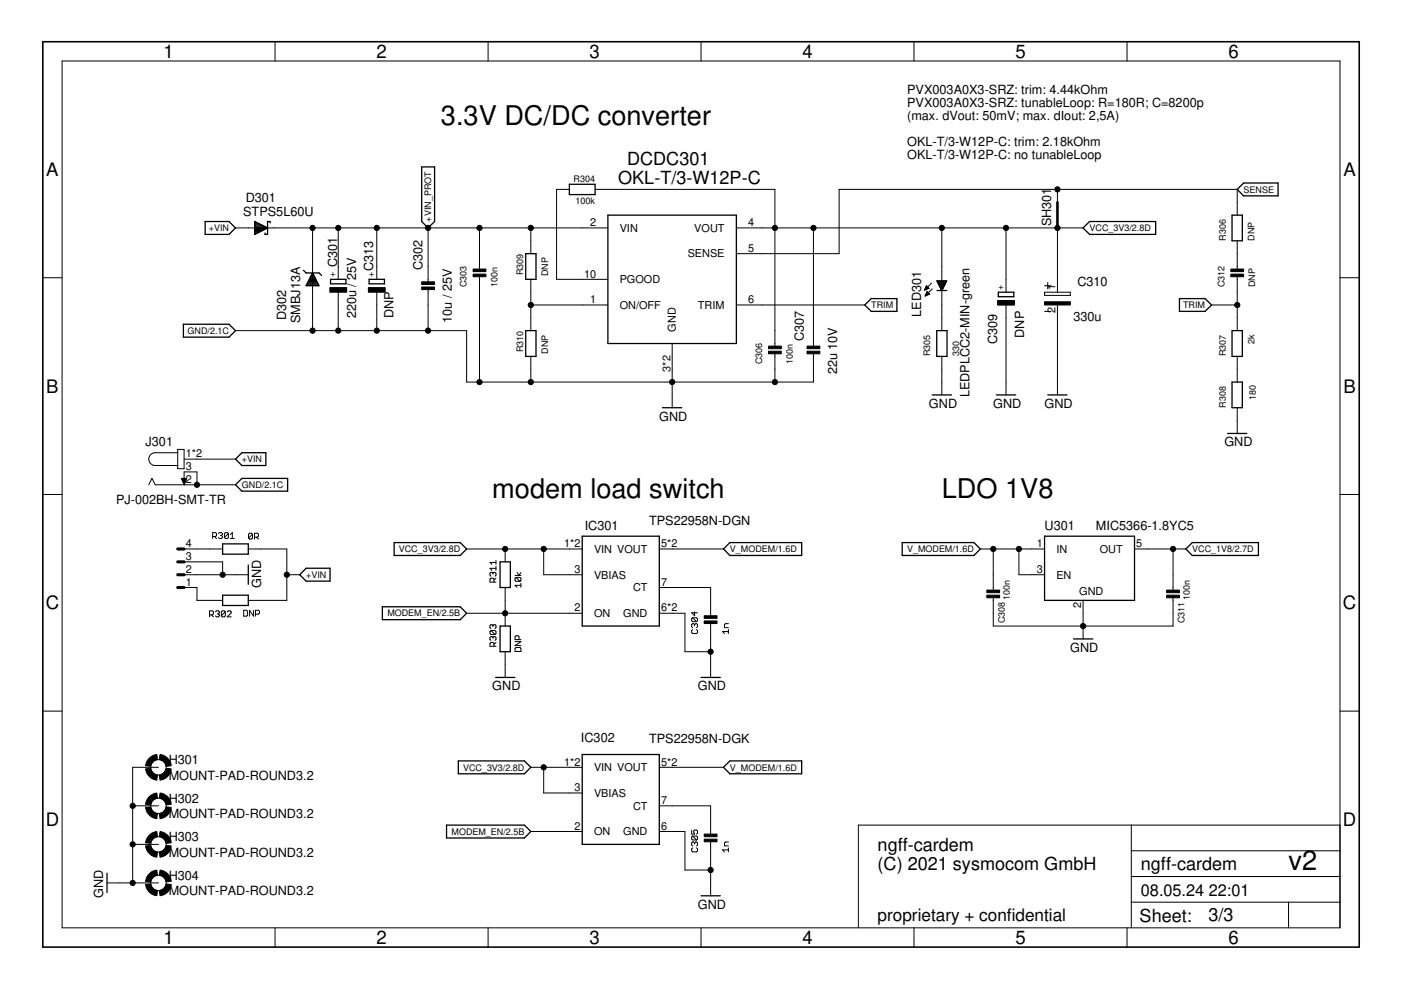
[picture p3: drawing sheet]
<svg xmlns="http://www.w3.org/2000/svg" width="297mm" height="210mm" viewBox="0 0 297 210" stroke-linecap="round" stroke-linejoin="round" font-family="sans-serif">
<g fill="none" stroke="#000" stroke-width=".21">
<path d="M13.2 12.9h270.9v183.8h-270.9zM58.3 8.8v4.1M103.5 8.8v4.1M148.6 8.8v4.1M193.8 8.8v4.1M239 8.8v4.1M9.1 58.9h4.1M49.9 48.3h79M66.3 48.3v21.8M71.7 48.3v10.9M79.9 48.3v10.9M90.8 48.3v11.7"/>
<path d="M101.7 48.3v9M101.7 58.4v22.6M112.5 48.3v5.5M112.5 59.2v10.9M120.7 40.2h-2.7v19h10.9M126.2 40.2h38.1v33.5M156.1 48.3h73.5M172.5 48.3v25.4M198.7 59.6h2l-1 2zM198.7 59.7h1.9M198.8 59.8h1.8M198.9 59.9h1.6"/>
<path d="M199.7 48.3v11.3M213.3 48.3v13.7M222.1 59.9v1.4M224.2 40.2v2.7M224.2 48.3v13.7M262.3 45.6v-5.4h-84.4v13.6h-21.8M262.3 51.1v6.2M262.3 58.4v11.7M284.1 58.9h4.1M49.9 70.1h49v10.9h73.6v-6.3M71.7 62v8.1M79.9 62v8.1"/>
<path d="M90.8 61.1v9M112.5 64.7h16.4M112.5 75.6v5.4M142.5 72.8v13.6M156.1 64.7h27.2M164.3 74.7v6.3M196 61.5h.1M196.1 61.4h.2M196.1 61.3h.5M196.2 62.7h.1M196.2 61.1h.7M196.2 62.6h.4"/>
<path d="M196.2 61h.6M196.3 62.5h.6M196.3 60.9h.4M196.3 62.3h.8M196.4 60.7h.2M196.4 62.2h.5M196.4 60.6h.1M196.4 60.6l-.4 .9M196.4 60.6l.6 .5-1 .4M196.4 62.1h.4M196.5 61.9h.2M196.6 61.8l.5 .6-.9 .4z"/>
<path d="M197.5 60l-1.5 1.5M197.7 61.3l-1.5 1.5M198.9 60.1h1.5M199 60.2h1.4M199.1 60.3h1.2M199.1 60.5h1.2M199.2 60.6h1M199.3 60.7h.8M199.3 60.9h.7M199.4 61h.6M199.5 61.1h.4M199.5 61.3h.4"/>
<path d="M199.6 61.4h.2M199.6 61.5h.1M199.7 61.6v8.5M199.7 75.6v8.1M213.3 64.7v19M221.5 62h5.4v.6h-5.4zM221.5 60.6h1.3M221.5 66h1.3M224.2 64.7v19M256.9 64.7h5.4M262.3 75.6v5.4M37.7 96h-4.8a1.35 1.35 0 0 0-1.4 1.3 1.35 1.35 0 0 0 1.4 1.4h4.8"/>
<path d="M37.7 95.3h1.3v4.1h-1.3zM39 97.3h10.9M262.3 86.4v5.5M9.1 104.8h4.1M31.5 102.8l.7-1.4 .7 1.4h17M38.5 101.4h1.1l-.6 1.4zM38.5 101.5h1M38.6 101.7h.9M38.7 101.8h.7M38.7 101.9h.7M38.8 102.1h.5M38.8 102.2h.5"/>
<path d="M38.9 102.3h.3M38.9 102.5h.3M38.9 102.6h.2M39 102.7h.1M39 102.8v-2.7h2.8v2.7M39 116.4h8.2M39 119.1h8.2v2.8M45.1 113.7h.6l.2-.2v-.4l-.2-.2h-.6v1.3M45.5 113.7l.4 .5M46.3 113.1l.2-.2h.4l.3 .2-.3 .4M46.8 113.5h.1M46.9 113.5l.3 .2-.3 .5h-.4l-.2-.2"/>
<path d="M48.4 113.1l-.2-.2h-.4l-.2 .2v.9M48.4 113.1v.9l-.2 .2h-.4l-.2-.2M48.4 113.1l-.8 .9M48.8 114.2h.9M48.8 113.3l.5-.4v1.3M52.6 116.4h8.2v10.9h-8.2M53.5 113.3l-.2-.2h-.4l-.2 .2v.8M53.5 113.3v.8l-.2 .2h-.4l-.2-.2M53.5 113.3l-.8 .8M54 113.9h.6l.2-.2v-.4l-.2-.2h-.6v1.2M54.4 113.9l.4 .4M98.9 116.4h24.5"/>
<path d="M105.2 118.8v.9M105.2 119.3h-1.3l.4 .4M107.1 116.4v2.7M115.3 116.4v5.5h8.1M139.8 116.4h13.6M207.9 116.4h13.6M210.6 116.4v9M216 116.4v5.5h5.5M240.5 116.4h10.9M248.7 116.4v9M284.1 104.8h4.1M39 121.9h13.6"/>
<path d="M39 124.6h2.8v2.7h5.4M44.4 130.4h.6l.3-.2v-.5l-.3-.2h-.6v1.3M44.8 130.4l.5 .4M45.7 129.7l.2-.2h.4l.2 .2-.2 .5M46.1 130.2h.2M46.3 130.2l.2 .2-.2 .4h-.4l-.2-.2M47.8 129.7l-.2-.2h-.5l-.2 .2v.9M47.8 129.7v.9l-.2 .2h-.5l-.2-.2M47.8 129.7l-.9 .9M48.2 129.7l.2-.2h.4l.2 .2v.2l-.8 .9h.8M51.7 129.4h.6l.2 .2v.8l-.2 .2h-.6zM53.8 129.4v1.2l-.9-1.2v1.2"/>
<path d="M54.2 130.2h.6l.2-.2v-.4l-.2-.2h-.6v1.2M60.8 121.9h2.7M98.9 130h24.5M104.1 133.7l-.2 .2v.4l.2 .2h.8M104.1 133.7h.8l.3 .2v.4l-.3 .2M104.1 133.7l.8 .8M104.5 121.5l-.2-.2-.4 .2v.5l.2 .2M104.5 132.7l-.2-.3-.4 .3v.4l.2 .2M104.5 135.2l-.2-.2-.4 .2v.4l.2 .2M104.5 135.2l.2-.2 .5 .2v.4l-.3 .2M104.5 121.5v.3M104.5 132.7v.2"/>
<path d="M104.5 135.2v.2M104.5 121.5l.2-.2 .5 .2v.5l-.3 .2M104.5 132.7l.2-.3 .5 .3v.4l-.3 .2M104.7 137v-.6l-.2-.2h-.4l-.2 .2v.6h1.3M104.7 123.4v-.6l-.2-.2h-.4l-.2 .2v.6h1.3M105.2 136.2l-.5 .4M105.2 120.1v.8M105.2 122.6l-.5 .4M105.2 120.5h-1.3l.4 .4M107.1 124.6v8.1M107.1 138.2v5.4M109.2 137.5l.2-.2h.9l.1 .2v.6h-1.2z"/>
<path d="M109.2 136h1.2l-1.2 .9h1.2M109.2 122h1.2M109.4 122.4h.9l.1 .2v.5l-.1 .2M109.4 122.4l-.2 .2v.5l.2 .2h.9M109.4 122.4l.9 .9M109.6 121.4l.4 .6 .4-.6M110 135.6v-.6l-.2-.2h-.4l-.2 .2v.6h1.2M110.4 123.7v.8M110.4 124.1h-1.2l.4 .4M139.8 130h5.4v8.2h5.5M139.8 124.6h10.9v6.2M146.9 133.5l-.3 .2v.4l.3 .2h.8l.2-.2v-.4l-.2-.2"/>
<path d="M146.9 131l-.3 .2v.4l.3 .2h.8M146.9 131h.8l.2 .2v.4l-.2 .2M146.9 131l.8 .8M147.3 132.4l-.2-.2-.5 .2v.5l.3 .2M147.3 132.4l.2-.2 .4 .2v.5l-.2 .2M147.3 129.7v.9l-.7-.7h1.3M147.3 132.4v.3M150.7 131.9v11.7M154.4 133.9h-1.2l.4 .4M154.4 133.5v.8M154.4 132.2h-.6l-.2 .2v.7h.8M210.6 126.5v6.2h38.1v-6.2"/>
<path d="M229.6 127.3v8.2M9.1 150.8h4.1M284.1 150.8h4.1M28.1 170.9h5.5M28.1 179h5.5M33.6 162.7h-5.5v24.5M112.5 162.7h10.9M112.5 176.3h10.9M115.3 162.7v5.4h8.1M139.8 162.7h13.6M139.8 170.9h10.9v6.2M139.8 176.3h5.4v8.2h5.5"/>
<path d="M146.6 176v.8h.7l-.2-.4 .2-.4h.4l.2 .2v.4l-.2 .2M146.9 177.3l-.3 .2v.4l.3 .2h.8M146.9 179.8l-.3 .2v.4l.3 .2h.8l.2-.2v-.4l-.2-.2M146.9 177.3h.8l.2 .2v.4l-.2 .2M146.9 177.3l.8 .8M147.3 178.7l-.2-.2-.5 .2v.5l.3 .1M147.3 178.7l.2-.2 .4 .2v.5l-.2 .1M147.3 178.7v.2M150.7 178.2v11.7M154.4 179.8v.8M154.4 178.5h-.6l-.2 .2v.6h.8M239.9 174.9v21.8"/>
<path d="M284.1 174.9h-102.1v21.8M22.7 187.2h10.9M58.3 196.7v4.1M103.5 196.7v4.1M148.6 196.7v4.1M154.4 180.2h-1.2l.4 .4M193.8 196.7v4.1M239 196.7v4.1M239.9 191.3h44.2M239.9 185.8h44.2M239.9 180.4h44.2M273.2 191.3v5.4"/>
<circle cx="33.6" cy="179" r="1.63"/>
<circle cx="33.6" cy="162.7" r="1.63"/>
<circle cx="33.6" cy="170.9" r="1.63"/>
<circle cx="33.6" cy="187.2" r="1.63"/>
</g>
<g fill="none" stroke="#000" stroke-width=".28">
<path d="M89.4 35.4h2.7v11.6l-1.3 1.3-1.4-1.3zM120.7 39.1h5.5v2.2h-5.5zM43.5 47h5.1l1.3 1.3-1.3 1.4h-5.1zM54 47h.1M54 47l2.7 1.3-2.7 1.4zM54 49.6h.2M54 49.4h.6M54 49.1h1.1M54 48.9h1.6M54 48.7h2.1M54 48.4h2.6M54 48.2h2.4"/>
<path d="M54 47.9h1.9M54 47.7h1.5M54 47.5h1M54 47.2h.5M57.3 47.2v-.2h-.6v2.7h-.5v-.3M64.3 57.3l.6 .6h2.7l.6 .5M65.2 60h2.1M65.3 59.7h1.9M65.4 59.5h1.7M65.6 59.2h1.4M65.7 59h1.1M65.8 58.8h.9"/>
<path d="M65.9 58.5h.7M66.1 58.3h.4M66.2 58h.2M66.3 57.9l1.3 2.7h-2.7zM70.1 59.2h3.2v1h-3.2zM78.3 59.2h3.2v1h-3.2zM111.5 53.8h2.1v5.4h-2.1zM128.9 45.6h27.2v27.2h-27.2zM198.7 59.6h2l-1 2zM229.6 48.3l1.4-1.3h14v2.7h-14zM261.2 45.6h2.2v5.5h-2.2zM262.3 40.2l1.4-1.4h7.3v2.7h-7.3z"/>
<path d="M38.9 68.7h9.7l1.3 1.4-1.3 1.4h-9.7zM65 60.4h2.5M65.1 60.2h2.3M111.5 70.1h2.1v5.5h-2.1zM183.3 64.7l1.4-1.4h5.5v2.7h-5.5zM198.6 70.1h2.2v5.5h-2.2zM198.7 61.6h2M211.7 62h3.2v.9h-3.2zM250.1 63.3h5.4l1.4 1.4-1.4 1.3h-5.4zM261.2 70.1h2.2v5.5h-2.2zM49.9 97.3l1.4-1.3h5.1v2.7h-5.1zM140.5 86.4h4"/>
<path d="M197.7 83.7h4M211.3 83.7h4M222.1 83.7h4.1M260.3 91.9h4.1M261.2 81h2.2v5.4h-2.2zM47.2 115.3h5.4v2.2h-5.4zM49.9 102.8l1.4-1.4h9.7v2.7h-9.7zM52.6 119.8v4.1M83.6 115h14l1.3 1.4-1.3 1.4h-14zM106 119.1h2.2v5.5h-2.2zM123.4 113.7h16.4v19h-16.4zM153.4 116.4l1.3-1.4h15.3v2.8h-15.3z"/>
<path d="M191.3 115h15.2l1.4 1.4-1.4 1.4h-15.2zM221.5 113.7h19v13.6h-19zM251.4 116.4l1.4-1.4h14v2.8h-14zM47.2 126.2h5.4v2.2h-5.4zM64.9 120.5h5.1v2.7h-5.1l-1.4-1.3zM81.1 128.7h16.5l1.3 1.3-1.3 1.4h-16.5zM106 132.7h2.2v5.5h-2.2zM227.6 135.5h4.1M105.1 143.6h4.1M123.4 160h16.4v19h-16.4zM148.6 143.6h4.1M94.7 174.9h16.5l1.3 1.4-1.3 1.4h-16.5z"/>
<path d="M97.2 161.3h14l1.3 1.4-1.3 1.4h-14zM153.4 162.7l1.3-1.4h15.3v2.8h-15.3zM22.7 185.1v4.1M148.6 189.9h4.1"/>
</g>
<g fill="#000" stroke="#000" stroke-width=".21">
<path d="M89.4 59.8h2.7v.5h-2.7zM100.3 57h2.7v.6h-2.7zM100.3 58.1h2.7v.6h-2.7zM261 57h2.7v.6h-2.7zM261 58.1h2.7v.6h-2.7zM69.9 61h3.6v1h-3.6zM78.1 61h3.6v1h-3.6zM89.4 60.9h2.7v.5h-2.7zM162.9 73.4h2.8v.5h-2.8zM162.9 74.5h2.8v.5h-2.8zM171.1 74.5h2.7v.5h-2.7zM171.1 73.4h2.7v.5h-2.7z"/>
<path d="M211.5 63.7h3.6v1h-3.6zM221.5 64h5.4v.7h-5.4zM149.3 130.6h2.7v.5h-2.7zM149.3 131.7h2.7v.5h-2.7zM209.2 125.1h2.7v.6h-2.7zM209.2 126.2h2.7v.5h-2.7zM247.4 125.1h2.7v.6h-2.7zM247.4 126.2h2.7v.5h-2.7zM149.3 176.8h2.7v.6h-2.7zM149.3 177.9h2.7v.6h-2.7z"/>
</g>
<path d="M224.2 42.9v5.4" fill="none" stroke="#000" stroke-width=".55"/>
<g fill="#000" stroke="#000" stroke-width=".21">
<path d="M30.9 163l1-.1 .5 1 1 .4-.1 1.1a2.76 2.76 0 0 1-2.4-2.4z" fill-rule="evenodd"/>
<path d="M30.9 171.2l1-.1 .3 .6a1.59 1.59 0 0 0 1.2 .8l-.1 1.1a2.76 2.76 0 0 1-2.4-2.4z" fill-rule="evenodd"/>
<path d="M30.9 179.4l1-.2 .3 .7a1.59 1.59 0 0 0 1.2 .8l-.1 1a2.71 2.71 0 0 1-2.4-2.3z" fill-rule="evenodd"/>
<path d="M31.5 160.9l.7-.6 1.1-.3 .1 1.1a1.68 1.68 0 0 0-1.5 1.4l-1-.2 .1-.6z" fill-rule="evenodd"/>
<path d="M31.5 169.1l.7-.6 1.1-.4 .1 1.1a1.68 1.68 0 0 0-1.5 1.4l-1-.1 .1-.6z" fill-rule="evenodd"/>
<path d="M31.5 177.2a2.47 2.47 0 0 1 1.8-.9l.1 1.1a1.68 1.68 0 0 0-1.5 1.4l-1-.1 .1-.7z" fill-rule="evenodd"/>
<path d="M33.8 164.3l.7-.2a1.59 1.59 0 0 0 .7-1.2l1.1 .1a2.71 2.71 0 0 1-2.4 2.4z" fill-rule="evenodd"/>
<path d="M33.8 172.5a1.63 1.63 0 0 0 1.4-1.4l1.1 .1a2.71 2.71 0 0 1-2.4 2.4z" fill-rule="evenodd"/>
<path d="M33.9 160a2.67 2.67 0 0 1 2.4 2.3l-1.1 .2a1.62 1.62 0 0 0-1.4-1.4z" fill-rule="evenodd"/>
<path d="M33.9 168.1a2.67 2.67 0 0 1 2.4 2.4l-1.1 .1a1.63 1.63 0 0 0-1.4-1.4z" fill-rule="evenodd"/>
<path d="M33.9 176.3a2.67 2.67 0 0 1 2.4 2.4l-1.1 .1a1.63 1.63 0 0 0-1.4-1.4z" fill-rule="evenodd"/>
<path d="M30.9 187.5l1-.1 .3 .7a1.59 1.59 0 0 0 1.2 .7l-.1 1.1a2.71 2.71 0 0 1-2.4-2.4z" fill-rule="evenodd"/>
<path d="M31.5 185.4a2.47 2.47 0 0 1 1.8-.9l.1 1.1a1.68 1.68 0 0 0-1.5 1.4l-1-.1 .1-.7z" fill-rule="evenodd"/>
<path d="M33.8 180.7a1.63 1.63 0 0 0 1.4-1.5l1.1 .2a2.67 2.67 0 0 1-2.4 2.3z" fill-rule="evenodd"/>
<path d="M33.8 188.8a1.63 1.63 0 0 0 1.4-1.4l1.1 .1a2.67 2.67 0 0 1-2.4 2.4z" fill-rule="evenodd"/>
<path d="M33.9 184.5a2.67 2.67 0 0 1 2.4 2.4l-1.1 .1a1.63 1.63 0 0 0-1.4-1.4z" fill-rule="evenodd"/>
<circle cx="66.3" cy="48.3" r=".55"/>
<circle cx="71.7" cy="48.3" r=".55"/>
<circle cx="79.9" cy="48.3" r=".55"/>
<circle cx="90.8" cy="48.3" r=".55"/>
<circle cx="101.7" cy="48.3" r=".55"/>
<circle cx="112.5" cy="48.3" r=".55"/>
<circle cx="164.3" cy="48.3" r=".55"/>
<circle cx="172.5" cy="48.3" r=".55"/>
<circle cx="199.7" cy="48.3" r=".55"/>
<circle cx="213.3" cy="48.3" r=".55"/>
<circle cx="224.2" cy="40.2" r=".55"/>
<circle cx="224.2" cy="48.3" r=".55"/>
<circle cx="66.3" cy="70.1" r=".55"/>
<circle cx="71.7" cy="70.1" r=".55"/>
<circle cx="79.9" cy="70.1" r=".55"/>
<circle cx="90.8" cy="70.1" r=".55"/>
<circle cx="112.5" cy="64.7" r=".55"/>
<circle cx="262.3" cy="64.7" r=".55"/>
<circle cx="101.7" cy="81" r=".55"/>
<circle cx="112.5" cy="81" r=".55"/>
<circle cx="142.5" cy="81" r=".55"/>
<circle cx="164.3" cy="81" r=".55"/>
<circle cx="41.8" cy="102.8" r=".55"/>
<circle cx="107.1" cy="116.4" r=".55"/>
<circle cx="115.3" cy="116.4" r=".55"/>
<circle cx="210.6" cy="116.4" r=".55"/>
<circle cx="216" cy="116.4" r=".55"/>
<circle cx="248.7" cy="116.4" r=".55"/>
<circle cx="47.2" cy="121.9" r=".55"/>
<circle cx="60.8" cy="121.9" r=".55"/>
<circle cx="107.1" cy="130" r=".55"/>
<circle cx="150.7" cy="138.2" r=".55"/>
<circle cx="229.6" cy="132.7" r=".55"/>
<circle cx="28.1" cy="179" r=".55"/>
<circle cx="28.1" cy="170.9" r=".55"/>
<circle cx="115.3" cy="162.7" r=".55"/>
<circle cx="28.1" cy="187.2" r=".55"/>
<circle cx="150.7" cy="184.5" r=".55"/>
</g>
<path d="M9.1 8.8h279.1v192h-279.1z" fill="none" stroke="#000" stroke-width=".34"/>
<path d="M37.7 119.1h1.3M37.7 116.4h1.3M37.7 124.6h1.3M37.7 121.9h1.3" fill="none" stroke="#000" stroke-width=".66"/>
<g font-size="5.8">
<text x="93.5" y="26.5">3.3V DC/DC converter</text>
<text x="104.4" y="105.5">modem load switch</text>
<text x="199.7" y="105.5">LDO 1V8</text>
<text x="273.2" y="184.5">v2</text>
</g>
<g font-size="3.9">
<text x="34.7" y="12.3">1</text>
<text x="79.8" y="12.3">2</text>
<text x="125" y="12.3">3</text>
<text x="170.1" y="12.3">4</text>
<text x="215.3" y="12.3">5</text>
<text x="260.4" y="12.3">6</text>
<text x="9.8" y="37.3">A</text>
<text x="284.8" y="37.3">A</text>
<text x="9.8" y="83.3">B</text>
<text x="284.8" y="83.3">B</text>
<text x="9.7" y="129.2">C</text>
<text x="284.7" y="129.2">C</text>
<text x="9.7" y="175.1">D</text>
<text x="284.7" y="175.1">D</text>
<text x="34.7" y="200.2">1</text>
<text x="79.8" y="200.2">2</text>
<text x="125" y="200.2">3</text>
<text x="170.1" y="200.2">4</text>
<text x="215.3" y="200.2">5</text>
<text x="260.4" y="200.2">6</text>
</g>
<g font-size="3.8">
<text x="133" y="35">DCDC301</text>
<text x="131.1" y="39.1">OKL-T/3-W12P-C</text>
<text x="186.1" y="180.4">ngff-cardem</text>
<text x="186.1" y="184.5">(C) 2021 sysmocom GmbH</text>
<text x="241.9" y="184.5">ngff-cardem</text>
<text x="241.6" y="195.5">Sheet:</text>
<text x="256.2" y="195.4">3/3</text>
</g>
<text font-size="3.6" x="186.1" y="195.4">proprietary + confidential</text>
<g font-size="3.5">
<text x="241.9" y="189.9">08.05.24</text>
<text x="256.3" y="189.9">22:01</text>
</g>
<g font-size="2.7">
<text x="192.3" y="22.6">PVX003A0X3-SRZ: tunableLoop: R=180R; C=8200p</text>
<text x="192.3" y="20">PVX003A0X3-SRZ: trim: 4.44kOhm</text>
<text x="192.3" y="25.5">(max. dVout: 50mV; max. dIout: 2,5A)</text>
<text x="192.3" y="33.6">OKL-T/3-W12P-C: no tunableLoop</text>
<text x="192.3" y="30.9">OKL-T/3-W12P-C: trim: 2.18kOhm</text>
<text x="51.6" y="45.7">STPS5L60U</text>
<text x="52.1" y="42.7">D301</text>
<text x="222.8" y="48" transform="rotate(-90 222.8 48)">SH301</text>
<text x="71.5" y="56.6" transform="rotate(-90 71.5 56.6)">C301</text>
<text x="79.1" y="57.5" transform="rotate(-90 79.1 57.5)">C313</text>
<text x="89.5" y="57.3" transform="rotate(-90 89.5 57.3)">C302</text>
<text x="228.4" y="60.6">C310</text>
<text x="60.7" y="67.9" transform="rotate(-90 60.7 67.9)">D302</text>
<text x="63.7" y="68.5" transform="rotate(-90 63.7 68.5)">SMBJ13A</text>
<text x="75.5" y="67.5" transform="rotate(-90 75.5 67.5)">220u / 25V</text>
<text x="83.4" y="67.5" transform="rotate(-90 83.4 67.5)">DNP</text>
<text x="95.8" y="68.5" transform="rotate(-90 95.8 68.5)">10u / 25V</text>
<text x="195.3" y="67.1" transform="rotate(-90 195.3 67.1)">LED301</text>
<text x="217.1" y="71.6" transform="rotate(-90 217.1 71.6)">DNP</text>
<text x="227.6" y="68.1">330u</text>
<text x="170.4" y="72.3" transform="rotate(-90 170.4 72.3)">C307</text>
<text x="211.4" y="73" transform="rotate(-90 211.4 73)">C309</text>
<text x="177.5" y="79.4" transform="rotate(-90 177.5 79.4)">22u 10V</text>
<text x="139.8" y="89.2">GND</text>
<text x="197" y="86.5">GND</text>
<text x="205.5" y="84.2" transform="rotate(-90 205.5 84.2)">LEDPLCC2-MIN-green</text>
<text x="210.6" y="86.5">GND</text>
<text x="221.5" y="86.5">GND</text>
<text x="30.9" y="94.6">J301</text>
<text x="259.6" y="94.6">GND</text>
<text x="24.6" y="106.9">PJ-002BH-SMT-TR</text>
<text x="124" y="112.3">IC301</text>
<text x="137.6" y="111.2">TPS22958N-DGN</text>
<text x="221.5" y="112.3">U301</text>
<text x="232.4" y="112.3">MIC5366-1.8YC5</text>
<text x="55.4" y="124.6" transform="rotate(-90 55.4 124.6)">GND</text>
<text x="226.9" y="138.2">GND</text>
<text x="104.4" y="146.4">GND</text>
<text x="148" y="146.4">GND</text>
<text x="123.2" y="157.2">IC302</text>
<text x="137.6" y="157.5">TPS22958N-DGK</text>
<text x="35.8" y="165.3">MOUNT-PAD-ROUND3.2</text>
<text x="35.8" y="162.1">H301</text>
<text x="35.8" y="173.5">MOUNT-PAD-ROUND3.2</text>
<text x="35.8" y="170.2">H302</text>
<text x="35.8" y="178.4">H303</text>
<text x="35.8" y="181.7">MOUNT-PAD-ROUND3.2</text>
<text x="21.9" y="190.4" transform="rotate(-90 21.9 190.4)">GND</text>
<text x="35.8" y="189.8">MOUNT-PAD-ROUND3.2</text>
<text x="35.8" y="186.6">H304</text>
<text x="148" y="192.6">GND</text>
</g>
<g font-size="2.3">
<text x="125.1" y="47.9">2</text>
<text x="158.6" y="47.9">4</text>
<text x="131.4" y="49.1">VIN</text>
<text x="147.2" y="49.1">VOUT</text>
<text x="158.6" y="53.4">5</text>
<text x="123.8" y="58.8">10</text>
<text x="145.8" y="54.6">SENSE</text>
<text x="125.1" y="64.3">1</text>
<text x="131.4" y="65.5">ON/OFF</text>
<text x="131.4" y="60">PGOOD</text>
<text x="148" y="65.5">TRIM</text>
<text x="158.6" y="64.3">6</text>
<text x="223.8" y="61.6" transform="rotate(-90 223.8 61.6)">1</text>
<text x="143.3" y="70.3" transform="rotate(-90 143.3 70.3)">GND</text>
<text x="223.8" y="66.3" transform="rotate(-90 223.8 66.3)">2</text>
<text x="142.1" y="78.8" transform="rotate(-90 142.1 78.8)">3*2</text>
<text x="39.4" y="97">1*2</text>
<text x="39.4" y="99.7">3</text>
<text x="39.4" y="102.4">2</text>
<text x="39.4" y="118.7">3</text>
<text x="39.4" y="116">4</text>
<text x="119.6" y="116">1*2</text>
<text x="126" y="117.2">VIN VOUT</text>
<text x="140.2" y="116">5*2</text>
<text x="219.8" y="116">1</text>
<text x="224" y="117.2">IN</text>
<text x="233.2" y="117.2">OUT</text>
<text x="240.9" y="116">5</text>
<text x="39.4" y="124.2">1</text>
<text x="39.4" y="121.5">2</text>
<text x="121.8" y="121.5">3</text>
<text x="126" y="122.7">VBIAS</text>
<text x="134.2" y="125.4">CT</text>
<text x="140.2" y="124.2">7</text>
<text x="219.8" y="121.5">3</text>
<text x="224" y="122.7">EN</text>
<text x="121.8" y="129.6">2</text>
<text x="126" y="130.8">ON</text>
<text x="132.2" y="130.8">GND</text>
<text x="140.2" y="129.6">6*2</text>
<text x="228.8" y="126.2">GND</text>
<text x="229.3" y="129" transform="rotate(-90 229.3 129)">2</text>
<text x="119.6" y="162.3">1*2</text>
<text x="121.8" y="167.8">3</text>
<text x="126" y="163.5">VIN VOUT</text>
<text x="140.2" y="162.3">5*2</text>
<text x="126" y="169">VBIAS</text>
<text x="134.2" y="171.7">CT</text>
<text x="140.2" y="170.5">7</text>
<text x="121.8" y="175.9">2</text>
<text x="126" y="177.1">ON</text>
<text x="132.2" y="177.1">GND</text>
<text x="140.2" y="175.9">6</text>
</g>
<g font-size="1.9">
<text x="121.6" y="38.5">R304</text>
<text x="263.7" y="40.8">SENSE</text>
<text x="91.4" y="47" transform="rotate(-90 91.4 47)">+VIN_PROT</text>
<text x="122" y="43.3">100k</text>
<text x="44.3" y="49">+VIN</text>
<text x="231" y="49">VCC_3V3/2.8D</text>
<text x="259.9" y="51.1" transform="rotate(-90 259.9 51.1)">R306</text>
<text x="266" y="51.1" transform="rotate(-90 266 51.1)">DNP</text>
<text x="71.1" y="58.8" transform="rotate(-90 71.1 58.8)">+</text>
<text x="79.3" y="58.8" transform="rotate(-90 79.3 58.8)">+</text>
<text x="110.9" y="58.3" transform="rotate(-90 110.9 58.3)">R309</text>
<text x="116.2" y="58.6" transform="rotate(-90 116.2 58.6)">DNP</text>
<text x="98.9" y="60.9" transform="rotate(-90 98.9 60.9)">C303</text>
<text x="105.5" y="60.9" transform="rotate(-90 105.5 60.9)">100n</text>
<text x="184.7" y="65.3">TRIM</text>
<text x="212.7" y="61.5" transform="rotate(-90 212.7 61.5)">+</text>
<text x="250.9" y="65.3">TRIM</text>
<text x="259.6" y="60.9" transform="rotate(-90 259.6 60.9)">C312</text>
<text x="266.1" y="60.9" transform="rotate(-90 266.1 60.9)">DNP</text>
<text x="39.8" y="70.8">GND/2.1C</text>
<text x="110.9" y="74.7" transform="rotate(-90 110.9 74.7)">R310</text>
<text x="116.2" y="75" transform="rotate(-90 116.2 75)">DNP</text>
<text x="161.6" y="77.2" transform="rotate(-90 161.6 77.2)">C306</text>
<text x="168.1" y="77.2" transform="rotate(-90 168.1 77.2)">100n</text>
<text x="197.2" y="75.6" transform="rotate(-90 197.2 75.6)">R305</text>
<text x="203.4" y="75.6" transform="rotate(-90 203.4 75.6)">330</text>
<text x="259.9" y="75.6" transform="rotate(-90 259.9 75.6)">R307</text>
<text x="266" y="72.8" transform="rotate(-90 266 72.8)">2k</text>
<text x="259.9" y="86.5" transform="rotate(-90 259.9 86.5)">R308</text>
<text x="266.3" y="84.8" transform="rotate(-90 266.3 84.8)">180</text>
<text x="51.3" y="98">+VIN</text>
<text x="51.3" y="103.5">GND/2.1C</text>
<text x="84.6" y="117.1">VCC_3V3/2.8D</text>
<text x="154.8" y="117.1">V_MODEM/1.6D</text>
<text x="192.3" y="117.1">V_MODEM/1.6D</text>
<text x="252.8" y="117.1">VCC_1V8/2.7D</text>
<text x="64.9" y="122.5">+VIN</text>
<text x="82.1" y="130.7">MODEM_EN/2.5B</text>
<text x="214.1" y="127.3" transform="rotate(-90 214.1 127.3)">100n</text>
<text x="252.2" y="127.3" transform="rotate(-90 252.2 127.3)">100n</text>
<text x="213" y="132.2" transform="rotate(-90 213 132.2)">C308</text>
<text x="251.1" y="132.2" transform="rotate(-90 251.1 132.2)">C311</text>
<text x="98.2" y="163.4">VCC_3V3/2.8D</text>
<text x="154.8" y="163.4">V_MODEM/1.6D</text>
<text x="95.7" y="177">MODEM_EN/2.5B</text>
</g>
</svg>
